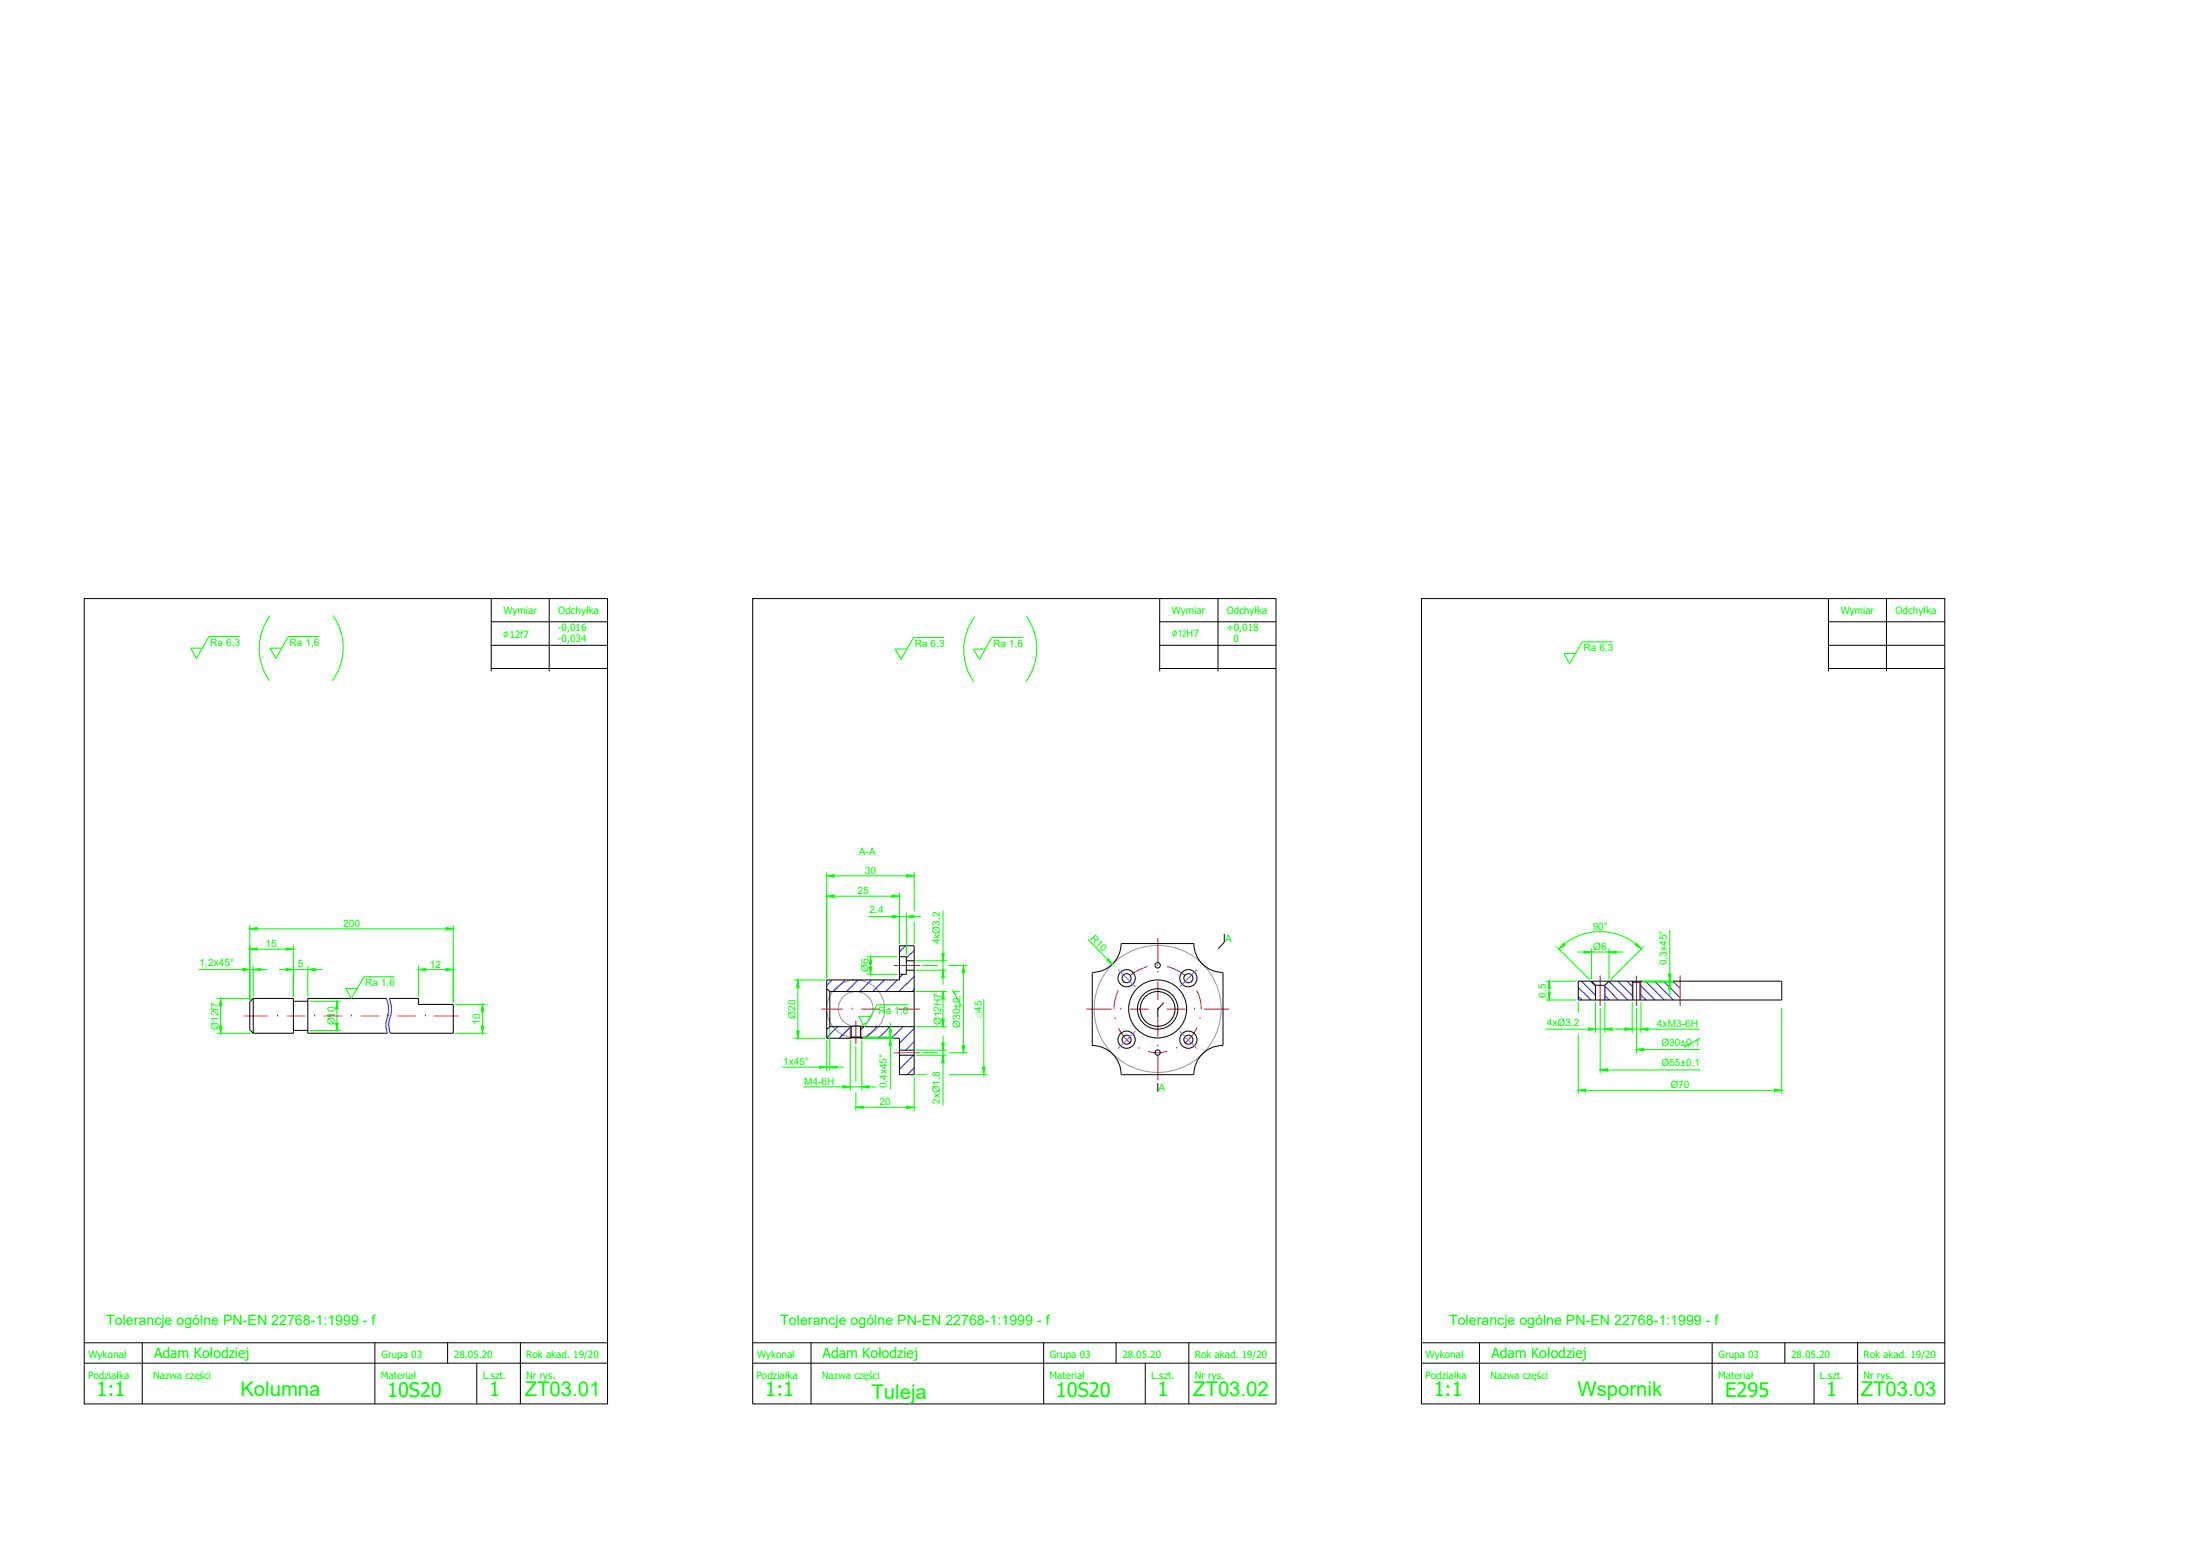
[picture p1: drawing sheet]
<svg xmlns="http://www.w3.org/2000/svg" width="297mm" height="210mm" viewBox="0 0 297 210" stroke-linecap="round" stroke-linejoin="round" font-family="sans-serif">
<!-- layer: pomocnicza -->
<g fill="none" stroke="#989898" stroke-width=".14">
<circle cx="115.5" cy="136.2" r="3.9"/>
<circle cx="115.5" cy="136.2" r="2.35"/>
<circle cx="156.3" cy="136.2" r="8.6"/>
</g>
<!-- layer: kontury -->
<g fill="none" stroke="#000" stroke-width=".14">
<path d="M34.2 134.8h5.4v4.7h-5.4M34.2 134.8l-.5 .4v3.8l.5 .5M34.2 134.8v4.7M39.6 135.2h2M39.6 139.1h2M52.2 134.8h-10.6v4.7h10.7M52.6 134.8h3.9v.8h4.7v3.9h-8.5M111.6 133.5l.4 .3M112 138.6h2.9M112 138.6l-.4 .4M112 133.8v4.8M112 133.8h11.4"/>
<path d="M114.9 138.6l.4-.1 .9 .1M114.9 138.6v1.4M114.9 140l-.1 .2M114.9 140h1.3M116.2 138.6h7.2M116.2 138.6v1.4M116.2 140l.2 .2M121.4 129.1h1v2.4h-1M122.4 129.7h1M122.4 131h1M147.5 131.3v9.8M151.4 127.3a3.9 3.9 0 0 1-3.9 4"/>
<path d="M151.4 127.4l9.8-.1a3.9 3.9 0 0 0 3.9 4M157.1 135.4l-.8 .8v1.2M165.1 131.3v9.8M165.3 126.1v1.1l-.8 .8M213.1 132.4h27.5v2.6h-27.5zM214.9 132.4l.5 .6M215.4 133v2M215.4 133h1.3M216.7 133v2M217.2 132.4l-.5 .6M220.4 132.4l.1 .2M220.5 132.6v2.4"/>
<path d="M220.5 132.6h.9M221.4 132.6v2.4M221.6 132.4l-.2 .2M114.8 140.2l.4-.1 1.2 .1M114.8 140.2h-3.2v-7.9h9.8v-4.6h2v17.4h-2v-4.9h-5M121.4 141.8h2M121.4 142.4h2M147.5 141.1a3.9 3.9 0 0 1 3.9 3.9M151.4 145.1h9.8M156.3 146.2v1.2M165.1 141.1a3.9 3.9 0 0 0-3.9 3.9"/>
<circle cx="152.1" cy="132" r=".61"/>
<circle cx="152.1" cy="132" r="1.16"/>
<circle cx="156.3" cy="136.2" r="3.9"/>
<circle cx="156.3" cy="136.2" r="2.73"/>
<circle cx="156.3" cy="136.2" r="2.35"/>
<circle cx="156.3" cy="130.3" r=".36"/>
<circle cx="160.5" cy="132" r="1.16"/>
<circle cx="160.5" cy="132" r=".61"/>
<circle cx="152.1" cy="140.3" r=".61"/>
<circle cx="152.1" cy="140.3" r="1.16"/>
<circle cx="156.3" cy="142.1" r=".36"/>
<circle cx="160.5" cy="140.3" r="1.16"/>
<circle cx="160.5" cy="140.3" r=".61"/>
</g>
<!-- layer: tabelka -->
<g fill="none" stroke="#000" stroke-width=".14">
<path d="M66.3 80.8v9.8M66.3 83.9h15.7M66.3 87.1h15.7M66.3 90.2h15.7M74.2 80.8v9.8M156.6 83.9h15.7M156.6 87.1h15.7M156.6 90.2h15.7M156.6 80.8v9.8M164.5 80.8v9.8M246.9 83.9h15.7M246.9 87.1h15.7"/>
<path d="M246.9 90.2h15.7M246.9 80.8v9.8M254.7 80.8v9.8M11.4 184h70.6M19.2 181.3v8.2M50.6 181.3v8.2M60.4 181.3v2.7M64.4 184v5.5M70.3 181.3v8.2M101.6 184h70.7M109.5 181.3v8.2M140.9 181.3v8.2"/>
<path d="M150.7 181.3v2.7M154.6 184v5.5M160.5 181.3v8.2M191.9 184h70.7M199.8 181.3v8.2M231.2 181.3v8.2M241 181.3v2.7M244.9 184v5.5M250.8 181.3v8.2"/>
</g>
<!-- layer: ramka -->
<path d="M11.4 80.8h70.6v108.7h-70.6zM101.6 80.8h70.7v108.7h-70.7zM191.9 80.8h70.7v108.7h-70.7zM11.4 181.3h70.6M101.6 181.3h70.7M191.9 181.3h70.7" fill="none" stroke="#000" stroke-width=".14"/>
<!-- layer: opis -->
<g fill="none" stroke="#0f0" stroke-width=".14">
<path d="M32.4 85.9h-4.2l-1.7 3-.8-1.4h1.6M36.5 83.1a7.5 7.5 0 0 0-.1 8.8M43.1 85.9h-4.2l-1.7 3-.8-1.4h1.6M45 83.1a7.5 7.5 0 0 1-.1 8.8M127.5 86h-4.2l-1.6 3-.9-1.4h1.7M131.6 83.2a7.5 7.5 0 0 0-.1 8.9M138.1 86h-4.2l-1.7 3-.8-1.4h1.6M138.6 83.2a7.5 7.5 0 0 1-.1 8.8M217.7 86.6h-4.1l-1.7 3-.8-1.4h1.6M53.3 131.9h-4.2l-1.7 2.9-.7-1.4h1.5M122.6 135.6h-4.2l-1.7 3-.8-1.4h1.6M128.6 133.6l1.2 2.3"/>
<path d="M229.6 140.1l-2.2 1.3"/>
</g>
<!-- layer: osie -->
<g fill="none" stroke="#f00" stroke-width=".14">
<path d="M32.9 137.1h3.3M37.5 137.1h.1M38.7 137.1h2.5M42.5 137.1h.1M43.7 137.1h2.5M47.4 137.1h.1M48.7 137.1h2.5M52.4 137.1h.1M53.7 137.1h2.5M57.4 137.1h.1M58.7 137.1h3.3M110.9 136.2h2.9"/>
<path d="M115 136.2h.1M115.6 137.8v3.1M116.3 136.2h2.5M120 136.2h.1M120.7 130.3h3.5M121.3 136.2h2.9M146.7 136.2h3.4M150.6 137.5h.1M151 133.7a5.8 5.8 0 0 0-.6 2.6M151 138.8a5.8 5.8 0 0 0 1.7 2M151.3 136.2h.1M151.7 132.6h.1"/>
<path d="M152.6 136.2h2.5M155 130.5a5.7 5.7 0 0 0-2.4 1.1M156.3 130.3h.1M156.3 136.2h.1M156.3 131.2h.1M156.3 126.6v3.4M156.3 132.5v2.5M156.3 137.4v2.5M157.6 136.2h2.4M157.6 130.5a5.5 5.5 0 0 1 2.4 1.1M160.9 132.5h.1M161.3 136.2h.1"/>
<path d="M161.6 133.7l.3 .6 .2 .9 .1 1M161.6 138.7a6.3 6.3 0 0 1-1.6 2.1M162 137.5h.1M162.5 136.2h3.4M216.1 131.7v4.1M221 131.7v4.1M226.9 131.7v4.1M120.7 142.1h3.5M153.8 141.5h.1M155 141.9l.8 .2h1l.8-.2M156.3 141.2h.1M156.3 142.4v3.4"/>
<path d="M158.9 141.5h.1"/>
</g>
<!-- layer: wymiary -->
<g fill="none" stroke="#0f0" stroke-width=".14">
<path d="M111.6 117.8v14.3M112.6 118.2h9.8M123.4 117.8v5.2M26.8 130.9h6M29.3 139.5h4.6M29.3 134.8h4.6M29.8 135.7v2.8M33.7 124.9v10.1M33.7 130.9h.5M34.2 130.4v4.1M34.7 128.1h3.9M34.7 125.4h25.5"/>
<path d="M35.2 130.9h.9M37.7 130.9h.9M39.6 127.6v6.9M39.6 130.9h2M41.6 130.4v4.1M41.8 139.1h4.2M41.8 135.2h4.2M42.6 130.9h.9M45.5 136.2v1.9M56.5 130.4v4.1M57.5 130.9h2.7M61.2 124.9v10.4"/>
<path d="M61.5 139.5h4.1M61.5 135.6h4.1M65.1 136.6v1.9M107.2 132.3h4.2M107.7 133.3v5.9M112 138.8v5.8M112.6 121h7.9M116.4 140h4.3M117 131.5h4.2M117 129.1h4.2M117.2 123.7h3.3M117.5 129.1v2.4"/>
<path d="M120.2 138v1M120.2 140v.2M121.4 120.5v6.9M121.4 123.7h1M122.4 123.2v5.7M123.4 123.7h1M123.4 124.4v3M123.6 138.6h4.2M123.6 133.8h4.2M123.6 131h4.2M123.6 129.7h4.2M124.4 130.3h2.2"/>
<path d="M127.3 122.9v5.8M127.3 129.7v1.3M127.3 131.9v1M127.3 134.9v2.7M127.3 139.8v1M128.1 130.3h2.5M130.1 131.3v9.8M132.8 134.9v9.1M146.9 126.8l2.6 2.7M208.6 138.9h5.8M208.7 132.4h4.1M208.7 135h4.1"/>
<path d="M209.2 133.4v.6M210.1 127.7l4.6 4.6M211.2 127.4a7.9 7.9 0 0 1 9.7 0M212.9 128.5h1M213.1 135.2v1.5M213.1 139.6v8M214.9 128v4.2M214.9 128.5h2.3M215.4 135.2v4.2M215.4 138.9h1.3M216.1 136v8.9M216.7 135.2v4.2"/>
<path d="M217.2 128v4.2M217.7 138.9h1.7M218.2 128.5h1M220.4 138.9h1.2M220.4 135.2v4.2M221 136v6.2M221.6 135.2v4.2M221.7 132.6h4.3M221.8 132.4h4.2M221.9 127.7l-4.5 4.6M222.5 138.9h6.9M225.5 125.5v6"/>
<path d="M225.5 132.4v.2M225.5 133.5v1M240.6 136v11.6M105.6 144h5M107.2 140.2h4.2M108.4 146.7h5.4M111.6 140.4v4.2M111.6 144h.4M113 144h1M114.8 140.4v6.8M114.8 146.7h1.6M115.6 141.2v4.8"/>
<path d="M115.6 147.4v2.6M116.4 140.4v6.8M116.5 149.5h5.9M116.6 140.2h4.1M117.3 146.7h1M120.2 141.1v6M123.4 145.3v4.7M123.6 141.8h4.2M123.6 142.4h4.2M123.6 145.1h1.5M124.4 142.1h2.2M127.3 141.8v.6"/>
<path d="M127.3 143.5v5.7M128.1 142.1h2.5M128.1 145.1h5.2M214.1 147.2h25.5M217 144.4h12.6M221.9 141.7h7.7"/>
</g>
<g fill="#0f0" stroke="#0f0" stroke-width=".14">
<path d="M65 138.5h.3l-.2 1z"/>
<path d="M65.1 135.6l.2 1h-.3z"/>
<path d="M45.3 138.1h.4l-.2 1z"/>
<path d="M45.5 135.2l.2 1h-.4z"/>
<path d="M29.6 138.5h.4l-.2 1z"/>
<path d="M29.8 134.8l.2 .9h-.4z"/>
<path d="M33.7 128.1l1-.1v.3z"/>
<path d="M38.6 128l1 .1-1 .2z"/>
<path d="M38.6 130.7l1 .2-1 .1z"/>
<path d="M41.6 130.9l1-.2v.3z"/>
<path d="M60.2 130.7l1 .2-1 .1z"/>
<path d="M56.5 130.9l1-.2v.3z"/>
<path d="M239.6 147l1 .2-1 .1z"/>
<path d="M213.1 147.2l1-.2v.3z"/>
<path d="M221 141.7l.9-.2v.3z"/>
<path d="M216.1 144.4l.9-.1v.3z"/>
<path d="M216.7 138.9l1-.1v.3z"/>
<path d="M214.4 138.8l1 .1-1 .2z"/>
<path d="M217.2 128.5l1-.1v.3z"/>
<path d="M213.9 128.4l1 .1-1 .2z"/>
<path d="M220.8 127.5l.2-.2 .6 .8z"/>
<path d="M211.1 127.3l.3 .2-.9 .6z"/>
<path d="M225.5 132.6l.1 .9h-.3z"/>
<path d="M225.3 131.5h.3l-.1 .9z"/>
<path d="M219.4 138.8l1 .1-1 .2z"/>
<path d="M221.6 138.9l.9-.1v.3z"/>
<path d="M209.2 132.4l.1 1h-.3z"/>
<path d="M209 134h.3l-.1 1z"/>
<path d="M60.2 125.2l1 .2-1 .1z"/>
<path d="M33.7 125.4l1-.2v.3z"/>
<path d="M34.2 130.9l1-.2v.3z"/>
<path d="M32.8 130.7l.9 .2-.9 .1z"/>
<path d="M116.4 146.7l.9-.2v.4z"/>
<path d="M113.8 146.5l1 .2-1 .2z"/>
<path d="M107.7 132.3l.2 1h-.3z"/>
<path d="M107.6 139.2h.3l-.2 1z"/>
<path d="M112 144l1-.1v.3z"/>
<path d="M110.6 143.9l1 .1-1 .2z"/>
<path d="M127.2 137.6h.3l-.2 1z"/>
<path d="M127.3 133.8l.2 1.1h-.3z"/>
<path d="M117.4 130.5h.3l-.2 1z"/>
<path d="M117.5 129.1l.2 1h-.3z"/>
<path d="M127.3 131l.2 .9h-.3z"/>
<path d="M127.2 128.7h.3l-.2 1z"/>
<path d="M122.4 123.7l1-.1v.3z"/>
<path d="M120.5 123.6l.9 .1-.9 .2z"/>
<path d="M127.2 140.8h.3l-.2 1z"/>
<path d="M127.3 142.4l.2 1.1h-.3z"/>
<path d="M149.4 129.6l.2-.2 .6 .8z"/>
<path d="M111.6 118.2l1-.1v.3z"/>
<path d="M122.4 118.1l1 .1-1 .2z"/>
<path d="M111.6 121l1-.2v.3z"/>
<path d="M120.5 120.8l.9 .2-.9 .1z"/>
<path d="M122.4 149.3l1 .2-1 .1z"/>
<path d="M115.6 149.5l.9-.2v.3z"/>
<path d="M130.1 130.3l.1 1h-.3z"/>
<path d="M129.9 141.1h.3l-.1 1z"/>
<path d="M120 139h.3l-.1 1z"/>
<path d="M120.2 140.2l.1 .9h-.3z"/>
<path d="M132.7 144h.3l-.2 1.1z"/>
</g>
<!-- layer: kreskowanie -->
<g fill="none" stroke="#00f" stroke-width=".14">
<path d="M112.3 132.3l-.7 .7M113.1 138.6l-1.5 1.5M114.1 132.3l-1.5 1.5M114.9 138.6l-1.6 1.6M115.9 132.3l-1.6 1.5M116.7 138.6l-.5 .4M117.6 132.3l-1.5 1.5M118.4 138.6l-1.6 1.6M119.4 132.3l-1.6 1.5M120.2 138.6l-1.6 1.6M121.1 132.3l-1.5 1.5M121.9 131.5l-.5 .5"/>
<path d="M121.9 138.6l-1.6 1.6M122.3 127.7l-.9 .8M122.5 131h-.1M123.4 128.3l-1 1M123.4 131.8l-2 2M123.4 133.5l-.3 .3M123.4 138.8l-2 2M213.1 134.5l.5 .5M213.1 133.3l1.7 1.7M213.5 132.4l1.9 2M214.7 132.4l.7 .7M216.7 134.4l.6 .6"/>
<path d="M216.7 133.1l1.8 1.9M217.2 132.4l2.6 2.6M218.4 132.4l2.1 2.1M219.7 132.4l.8 .9M221.4 134.2l.8 .8M221.4 133l2.1 2M222.2 132.4l2.5 2.6M223.4 132.4l2.5 2.6M224.6 132.4l2.3 2.3M225.8 132.4l1.1 1M121.6 142.4l-.2 .2M123.3 142.4l-1.9 1.9"/>
<path d="M123.4 140.6l-1.1 1.2M123.4 144.1l-.9 1"/>
</g>
<!-- layer: gwint -->
<path d="M114.8 138.6v1.6M116.4 138.6v1.6M220.4 132.4v2.6M221.6 132.4v2.6" fill="none" stroke="#d0d" stroke-width=".14"/>
<!-- layer: cienka -->
<path d="M52.2 134.8a3.9 3.9 0 0 1-.1 3.1v.7l.2 .9M52.6 134.8a3.9 3.9 0 0 1-.1 3.1v.6l.2 1" fill="none" stroke="#00f" stroke-width=".14"/>
<path d="M151 130.9l2.3 2.3M153.3 139.2l-2.3 2.3M159.3 139.2l2.3 2.3M161.6 130.9l-2.3 2.3" fill="none" stroke="#bf00ff" stroke-width=".14"/>
<g font-size="2.7" fill="#0f0">
<text x="13" y="188.5">1:1</text>
<text x="32.5" y="188.5">Kolumna</text>
<text x="52.3" y="188.5">10S20</text>
<text x="66" y="188.5">1</text>
<text x="70.9" y="188.5">ZT03.01</text>
<text x="103.3" y="188.5">1:1</text>
<text x="117.7" y="188.8">Tuleja</text>
<text x="142.6" y="188.5">10S20</text>
<text x="156.3" y="188.5">1</text>
<text x="161.1" y="188.5">ZT03.02</text>
<text x="193.6" y="188.5">1:1</text>
<text x="213" y="188.5">Wspornik</text>
<text x="232.9" y="188.5">E295</text>
<text x="246.6" y="188.5">1</text>
<text x="251.2" y="188.5">ZT03.03</text>
</g>
<g font-size="1.9" fill="#0f0">
<text x="14.3" y="178.8">Tolerancje ogólne PN-EN 22768-1:1999 - f</text>
<text x="105.4" y="178.9">Tolerancje ogólne PN-EN 22768-1:1999 - f</text>
<text x="195.7" y="178.9">Tolerancje ogólne PN-EN 22768-1:1999 - f</text>
<text x="20.8" y="183.3">Adam Kołodziej</text>
<text x="111.1" y="183.3">Adam Kołodziej</text>
<text x="201.4" y="183.3">Adam Kołodziej</text>
</g>
<g font-size="1.5" fill="#0f0">
<text x="67.9" y="86.1">∅</text>
<text x="158.2" y="86">∅12</text>
</g>
<g font-size="1.4" fill="#0f0">
<text x="28.4" y="87.2">Ra 6,3</text>
<text x="39.1" y="87.2">Ra 1,6</text>
<text x="123.5" y="87.3">Ra 6,3</text>
<text x="134.1" y="87.3">Ra 1,6</text>
<text x="213.8" y="87.9">Ra 6,3</text>
<text x="116" y="115.4">A-A</text>
<text x="116.8" y="118">30</text>
<text x="46.3" y="125.1">200</text>
<text x="115.8" y="120.7">25</text>
<text x="117.4" y="123.3">2,4</text>
<text x="215" y="125.5">90°</text>
<text x="27" y="130.4">1,2x45°</text>
<text x="35.8" y="127.8">15</text>
<text x="40.2" y="130.6">5</text>
<text x="58" y="130.6">12</text>
<text x="117.2" y="131.2" transform="rotate(-90 117.2 131.2)">Ø6</text>
<text x="126.9" y="127.5" transform="rotate(-90 126.9 127.5)">4xØ3,2</text>
<text x="147.1" y="126.7" transform="rotate(46 147.1 126.7)">R10</text>
<text x="165.4" y="127.1">A</text>
<text x="215.1" y="128.3">Ø6</text>
<text x="225" y="130.3" transform="rotate(-90 225 130.3)">0,3x45°</text>
<text x="49.3" y="133.1">Ra 1,6</text>
<text x="107.4" y="137.5" transform="rotate(-90 107.4 137.5)">Ø20</text>
<text x="118.6" y="136.8">Ra 1,6</text>
<text x="132.6" y="137.4" transform="rotate(-90 132.6 137.4)">□45</text>
<text x="208.7" y="134.7" transform="rotate(-90 208.7 134.7)">6,5</text>
<text x="29.5" y="139" transform="rotate(-90 29.5 139)">Ø12f7</text>
<text x="45.2" y="138.4" transform="rotate(-90 45.2 138.4)">Ø10</text>
<text x="64.8" y="138.3" transform="rotate(-90 64.8 138.3)">10</text>
<text x="105.7" y="143.8">1x45°</text>
<text x="127.1" y="138.4" transform="rotate(-90 127.1 138.4)">Ø12H7</text>
<text x="129.7" y="138.8" transform="rotate(-90 129.7 138.8)">Ø30±0,1</text>
<text x="208.9" y="138.5">4xØ3,2</text>
<text x="223.7" y="138.7">4xM3-6H</text>
<text x="224.3" y="141.3">Ø30±0,1</text>
<text x="224.3" y="144">Ø55±0,1</text>
<text x="108.6" y="146.5">M4-6H</text>
<text x="118.7" y="149.2">20</text>
<text x="119.7" y="146.9" transform="rotate(-90 119.7 146.9)">0,4x45°</text>
<text x="126.9" y="149" transform="rotate(-90 126.9 149)">2xØ1,8</text>
<text x="156.4" y="147.3">A</text>
<text x="225.5" y="146.9">Ø70</text>
</g>
<g font-size="1.3" fill="#0f0">
<text x="68" y="82.9">Wymiar</text>
<text x="75.4" y="82.9">Odchyłka</text>
<text x="158.2" y="82.9">Wymiar</text>
<text x="165.6" y="82.9">Odchyłka</text>
<text x="248.5" y="82.9">Wymiar</text>
<text x="255.9" y="82.9">Odchyłka</text>
<text x="68.8" y="86.1">12f7</text>
<text x="75.3" y="85.2">-0,016</text>
<text x="75.3" y="86.6">-0,034</text>
<text x="160.2" y="86">H7</text>
<text x="165.6" y="85.2">+0,018</text>
<text x="166.5" y="86.6">0</text>
<text x="12" y="183.2">Wykonał</text>
<text x="51.5" y="183.2">Grupa 03</text>
<text x="61.3" y="183.2">28.05.20</text>
<text x="71.1" y="183.3">Rok akad. 19/20</text>
<text x="102.2" y="183.2">Wykonał</text>
<text x="141.8" y="183.2">Grupa 03</text>
<text x="151.5" y="183.2">28.05.20</text>
<text x="161.3" y="183.3">Rok akad. 19/20</text>
<text x="192.5" y="183.2">Wykonał</text>
<text x="232" y="183.2">Grupa 03</text>
<text x="241.8" y="183.2">28.05.20</text>
<text x="251.6" y="183.3">Rok akad. 19/20</text>
<text x="11.9" y="186.1">Podziałka</text>
<text x="20.7" y="186.1">Nazwa części</text>
<text x="51.4" y="186.1">Materiał</text>
<text x="65.2" y="186.1">L.szt.</text>
<text x="71.1" y="186.1">Nr rys.</text>
<text x="102.1" y="186.1">Podziałka</text>
<text x="111" y="186.1">Nazwa części</text>
<text x="141.7" y="186.1">Materiał</text>
<text x="155.4" y="186.1">L.szt.</text>
<text x="161.3" y="186.1">Nr rys.</text>
<text x="192.4" y="186.1">Podziałka</text>
<text x="201.2" y="186.1">Nazwa części</text>
<text x="232" y="186.1">Materiał</text>
<text x="245.7" y="186.1">L.szt.</text>
<text x="251.6" y="186.1">Nr rys.</text>
</g>
</svg>
